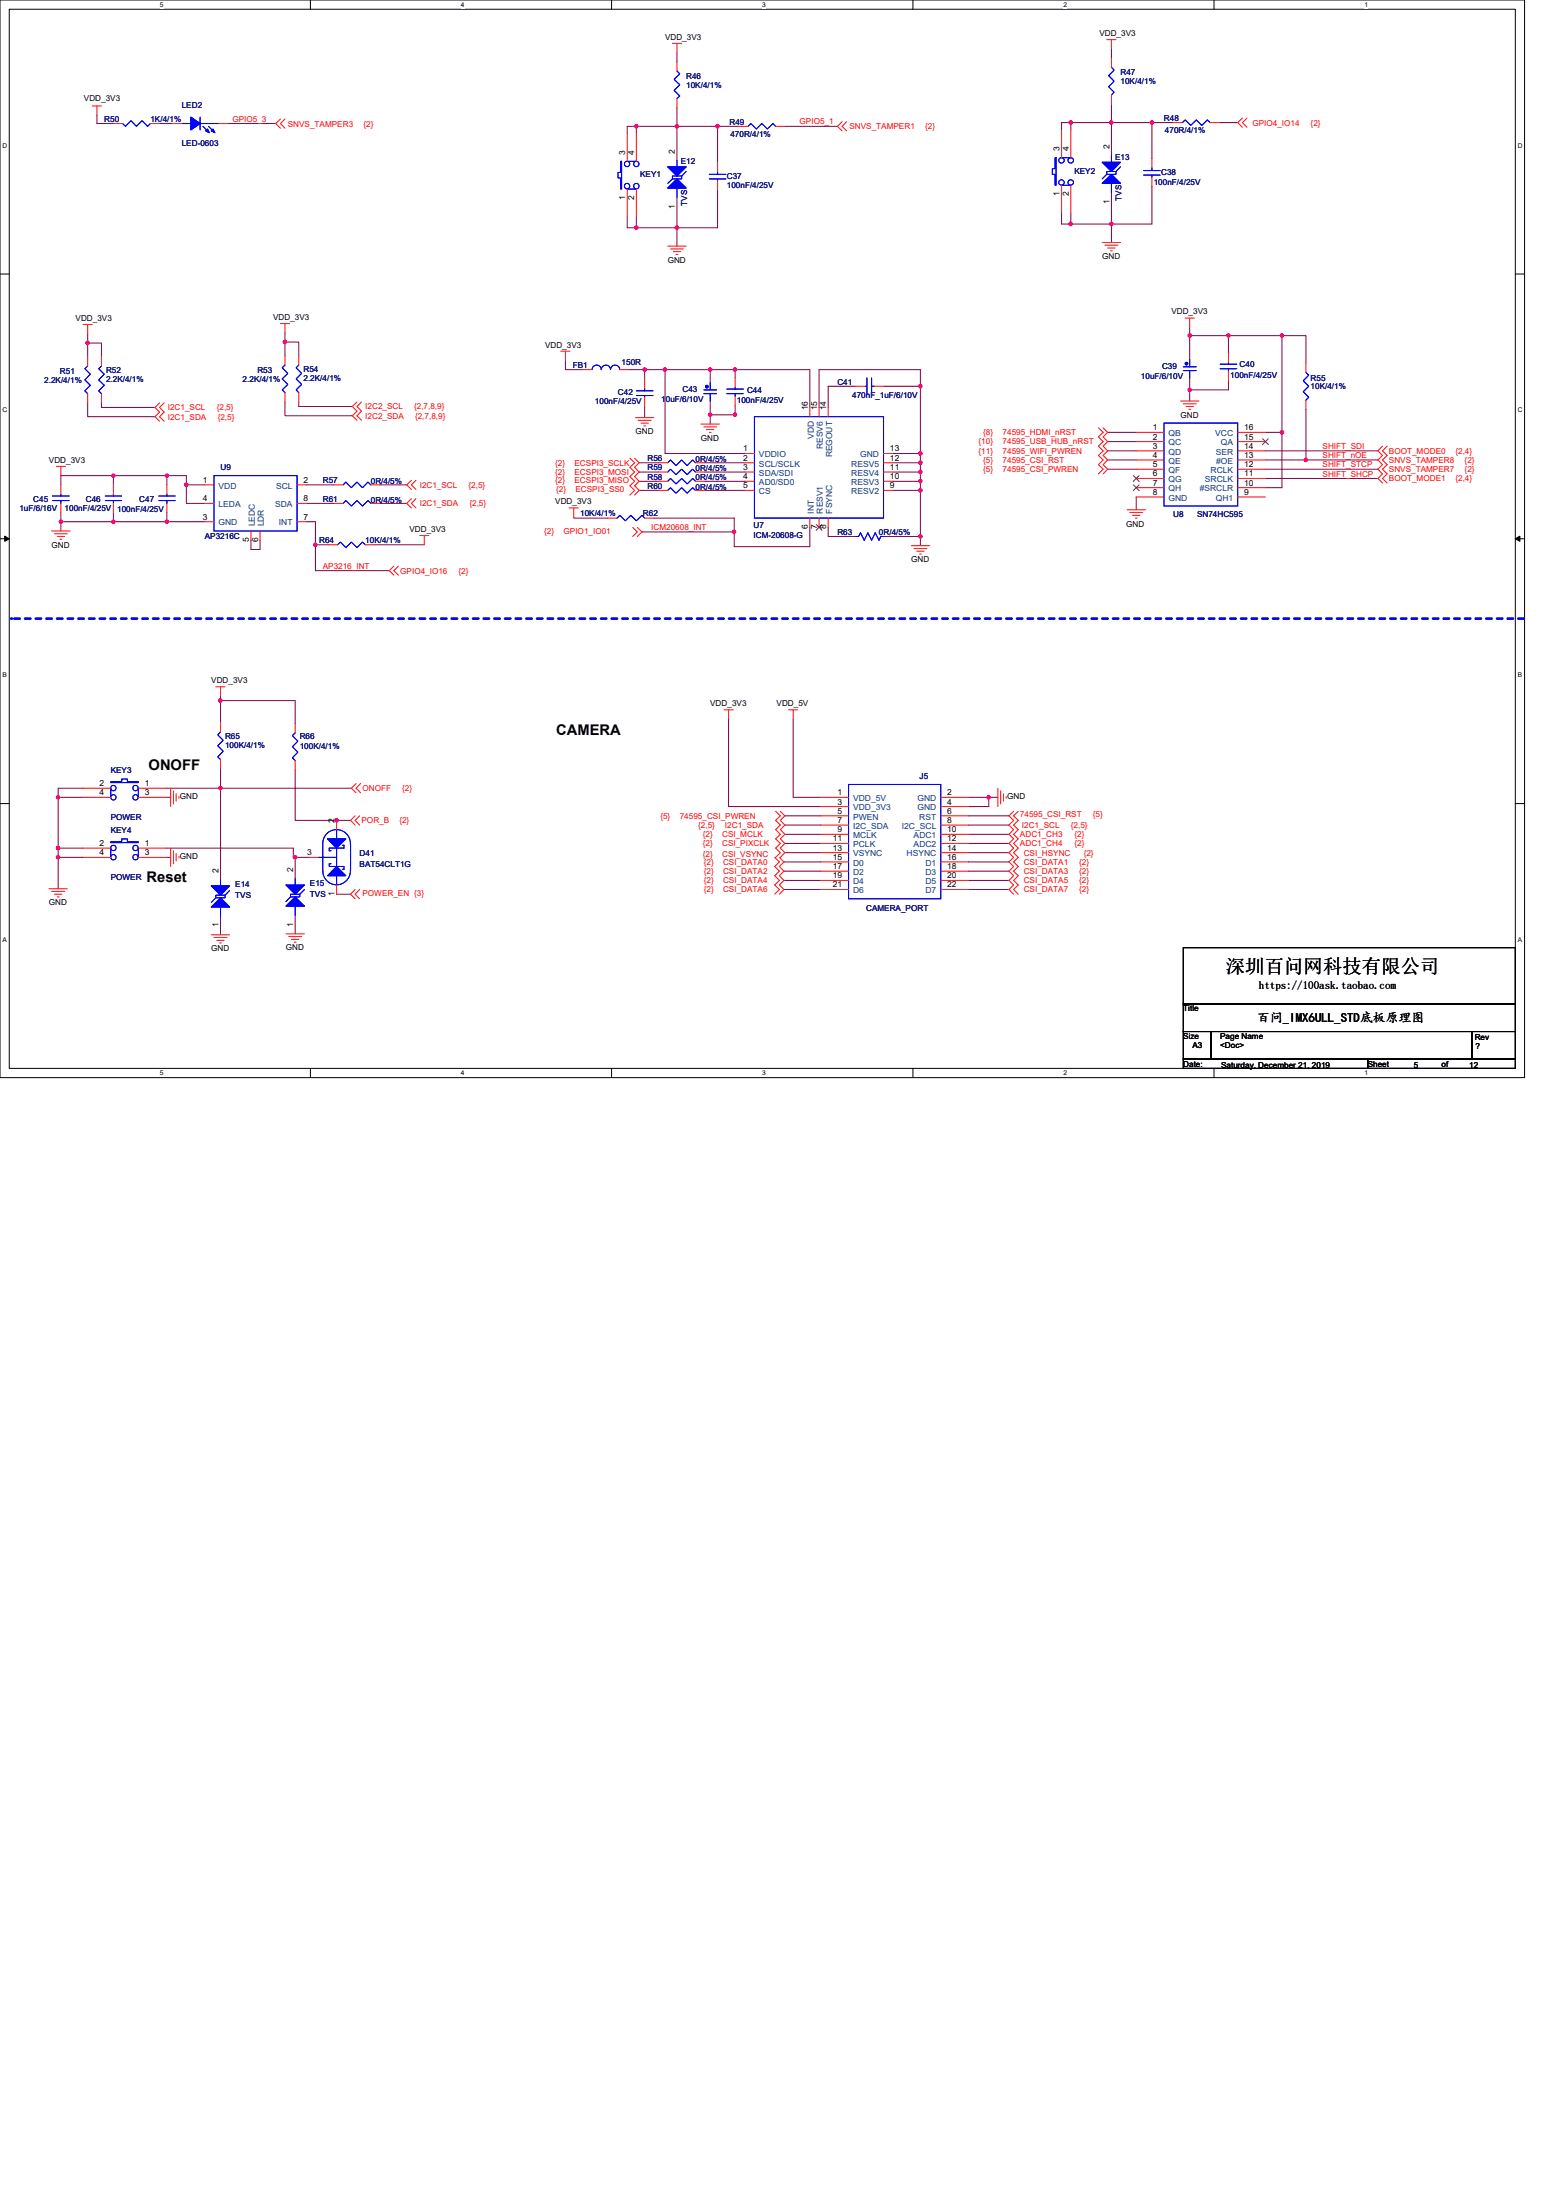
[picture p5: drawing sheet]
<svg xmlns="http://www.w3.org/2000/svg" width="210mm" height="297mm" viewBox="0 0 210 297" stroke-linecap="round" stroke-linejoin="round" font-family="sans-serif">
<path d="M0 0h205.7v145.5h-205.7zM1.2 1.2h203.3v143.1h-203.3z" fill="none" stroke="#000" stroke-width=".13"/>
<g fill="#fff">
<path d="M21.6 .1h.5v1h-.5z"/>
<path d="M21.6 144.4h.5v1h-.5z"/>
</g>
<path d="M41.9 0v1.2M41.9 144.3v1.2" fill="none" stroke="#000" stroke-width=".13"/>
<g fill="#fff">
<path d="M62.2 .1h.5v1h-.5z"/>
<path d="M62.2 144.4h.5v1h-.5z"/>
</g>
<path d="M82.5 0v1.2M82.5 144.3v1.2" fill="none" stroke="#000" stroke-width=".13"/>
<g fill="#fff">
<path d="M102.8 .1h.5v1h-.5z"/>
<path d="M102.8 144.4h.5v1h-.5z"/>
</g>
<path d="M123.2 0v1.2M123.2 144.3v1.2" fill="none" stroke="#000" stroke-width=".13"/>
<g fill="#fff">
<path d="M143.5 .1h.5v1h-.5z"/>
<path d="M143.5 144.4h.5v1h-.5z"/>
</g>
<path d="M163.8 0v1.2M163.8 144.3v1.2" fill="none" stroke="#000" stroke-width=".13"/>
<g fill="#fff">
<path d="M184.1 .1h.5v1h-.5z"/>
<path d="M184.1 144.4h.5v1h-.5z"/>
<path d="M.3 19.1h.7v1h-.7z"/>
<path d="M204.8 19.1h.6v1h-.6z"/>
<path d="M.3 54.9h.7v1h-.7z"/>
<path d="M204.8 54.9h.6v1h-.6z"/>
</g>
<path d="M0 37h1.2M204.5 37h1.2" fill="none" stroke="#000" stroke-width=".13"/>
<g fill="#fff">
<path d="M.3 90.6h.6v1h-.6z"/>
<path d="M204.8 90.6h.6v1h-.6z"/>
</g>
<path d="M0 72.7h1.2M204.5 72.7h1.2" fill="none" stroke="#000" stroke-width=".13"/>
<path d="M.6 72.4l.6 .3-.6 .4zM204.5 72.7l.6-.3v.7z" fill="#000" stroke="#000" stroke-width=".13"/>
<g fill="#fff">
<path d="M.3 126.4h.6v1h-.6z"/>
<path d="M204.8 126.4h.6v1h-.6z"/>
</g>
<path d="M0 108.5h1.2M204.5 108.5h1.2M159.7 128h44.8v7.6h-44.8zM159.7 135.6h44.8v3.7h-44.8zM159.7 139.3h3.7v3.7h-3.7zM163.4 139.3h35.2v3.7h-35.2zM198.6 139.3h5.9v3.7h-5.9zM159.7 143h24.9v1.3h-24.9zM184.6 143h19.9v1.3h-19.9z" fill="none" stroke="#000" stroke-width=".13"/>
<path d="M1.5 83.5h.1M205.6 83.5h-204.1" fill="none" stroke="#00f" stroke-width=".36" stroke-dasharray=".7 .7"/>
<g fill="none" stroke="#800040" stroke-width=".13">
<path d="M13.1 15.6v1.1h2.2M21.5 16.7h1.8M30.8 16.7h6.4M85.9 17.1h5.5M85.9 17.1v1M85.9 17.1h-1.3v1M91.4 7.1v1.2M91.4 17.1v4.6M91.4 14.6v2.5M91.4 17.1h5.4M96.8 17.1h2.9M96.8 17.1v4.8"/>
<path d="M105.9 17.1h7.1M144.5 16.6v.9M144.5 16.6h-1.2v.9M144.5 16.6h5.5M150 6.6v1.3M150 16.6v4.4M150 14.1v2.5M150 16.6h5.4M155.4 16.6h2.9M155.4 16.6v4.8M164.5 16.6h2.5M84.6 29.3v1.5h1.3"/>
<path d="M85.9 29.3v1.5M91.4 26.6v6.6M96.8 25.6v5.2h-10.9M143.3 28.7v1.5h1.2M144.5 28.7v1.5M144.5 30.2h5.5M150 30.2v2.5M150 26v4.2M155.4 25.1v5.1h-5.4M11.8 45.1v1.2M11.8 54.4v1.9h9.1M11.8 46.3h1.9v1.9"/>
<path d="M11.8 46.3v1.9M13.7 54.4v.6h7.2M38.5 44.9v1.3M38.5 54.3v1.8h9M38.5 46.2h1.8v1.8M38.5 46.2v1.8M40.3 54.3v.6h7.2M76.3 48.7v1.2h2.4M84.9 49.9h2.1M87 54.9v1.5M87 49.9h2.7M87 49.9v1.3"/>
<path d="M89.7 49.9v11.3h10.9M89.7 49.9h6.1M95.8 54.1v1.9M95.8 56h3.4M95.8 56v1.3M99.2 49.9h-3.4v1.7M99.2 54.8v1.2M99.2 51v-1.1h10.1v5.1M99.2 56v.1M115.5 52.2h-3.7v2.8M119.2 52.2h5M124.2 52.2v-2.3h-13.7v5.1"/>
<path d="M124.2 52.2v9M149.5 58.4h3.8M149.5 59.6h3.8M160.5 52.6v1.5M160.5 51v1.6M160.5 44.2v1.1M160.5 45.3v3.2M160.5 45.3h5.3M165.8 45.3h7.2M165.8 51.4v1.2h-5.3M165.8 45.3v2.4M170.8 58.4h2.2"/>
<path d="M173 45.3h3.2v3.7M173 45.3v13.1M173 58.4v7.4h-2.2M176.2 55.3v6.8M8.2 70.4h7.1M8.2 69.2v1.2M8.2 70.4v1.3M15.3 64.2v1.3M15.3 69.2v1.2M15.3 64.2h-7.1v1.3M15.3 70.4h7.2M15.3 64.2h7.2"/>
<path d="M22.5 64.2h2.6v1.3M22.5 64.2v1.3M22.5 69.2v1.2M22.5 70.4h5.1M25.1 65.5h2.5M25.1 65.5v2.5h2.5M33.9 72.9v1.3h1.2v-1.3M41.3 70.4h1.3v3.2M41.3 68h3.8M41.3 65.5h3.8M44.3 73.6h-1.7v3.4h9.9M50.5 73.6h6.8"/>
<path d="M51.3 65.5h3.6M51.3 68h3.6M77.4 69.8v.2h4.6M86.3 62.5h2.6M86.3 63.7h2.6M86.3 65h2.6M86.3 66.2h2.6M86.6 71.8h12.5M88.2 70h10.9v1.8M95.1 62.5h5.5M95.1 63.7h5.5M95.1 65h5.5"/>
<path d="M95.1 66.2h5.5M109.3 71.2v2.6h-10.2v-2M111.8 71.2v1.2h3.7M119.2 72.4h5M120.5 63.7h3.7M120.5 62.5h3.7M120.5 61.2h3.7M120.5 66.2h3.7M120.5 65h3.7M124.2 63.7v1.3M124.2 62.5v1.2M124.2 72.4v1.3"/>
<path d="M124.2 61.2v1.3M124.2 66.2v6.2M124.2 65v1.2M149.5 63.4h3.8M149.5 60.9h3.8M149.5 62.1h3.8M153.3 67.1v1.7M170.8 64.6h15.1M170.8 60.9h15.1M170.8 63.4h15.1M170.8 62.1h5.4M176.2 62.1h9.7"/>
<path d="M29.8 94.6h10v3.1M29.8 94v.6M29.8 94.6v3M98.3 97.1v11.8h12.5M107 97.1v10.6h3.8M7.9 115.8v4.2M7.9 115.8h3.3M7.9 107.7h3.3M7.9 107.7v6.8M11.2 114.5h-3.3v1.3M11.2 106.4h-3.3v1.3M22.4 107.7h.6"/>
<path d="M22.4 115.8h.6M22.4 114.5h17.2v1.3h.2M22.4 106.4h7.4v12.3M29.8 103.8v2.6h17.6M39.8 115.8h1.9M39.8 115.8v2.8M39.8 103.9v6.9h7.5M105.8 118.9h5M105.8 117.6h5M105.8 116.4h5M105.9 110.2h4.9M105.9 111.4h4.9"/>
<path d="M105.9 115.1h4.9M105.9 113.9h4.9M105.9 112.6h4.9M130.7 112.6h5.5M130.7 113.9h5.5M130.7 107.7h2.7M130.7 118.9h5.5M130.7 117.6h5.5M130.7 116.4h5.5M130.7 115.1h5.5M130.7 111.4h5.5M130.7 110.2h5.5"/>
<path d="M133.4 107.7h1.3M133.4 107.7v1.2h-2.7M29.8 123.7v2.5M39.8 123.6v2.5M45.4 120.7h1.9M105.8 120.1h5M130.7 120.1h5.5"/>
</g>
<g fill="#f0f" stroke="#f0f" stroke-width=".13">
<circle cx="176.2" cy="62.1" r=".23"/>
<circle cx="173" cy="58.4" r=".24"/>
<circle cx="173" cy="45.3" r=".23"/>
<circle cx="165.8" cy="45.3" r=".23"/>
<circle cx="99.1" cy="71.8" r=".24"/>
<circle cx="99.2" cy="56" r=".24"/>
<circle cx="15.3" cy="70.4" r=".23"/>
<circle cx="8.2" cy="70.4" r=".23"/>
<circle cx="99.2" cy="49.9" r=".24"/>
<circle cx="87" cy="49.9" r=".24"/>
<circle cx="15.3" cy="64.2" r=".23"/>
<circle cx="22.5" cy="64.2" r=".23"/>
<circle cx="22.5" cy="70.4" r=".23"/>
<circle cx="91.3" cy="30.7" r=".24"/>
<circle cx="85.9" cy="30.7" r=".23"/>
<circle cx="85.9" cy="17" r=".24"/>
<circle cx="91.3" cy="17" r=".24"/>
<circle cx="96.8" cy="17" r=".24"/>
<circle cx="25.1" cy="65.5" r=".24"/>
<circle cx="124.2" cy="66.2" r=".23"/>
<circle cx="124.2" cy="65" r=".23"/>
<circle cx="124.2" cy="63.7" r=".24"/>
<circle cx="124.2" cy="62.5" r=".24"/>
<circle cx="124.2" cy="61.2" r=".24"/>
<circle cx="124.2" cy="52.1" r=".24"/>
<circle cx="124.2" cy="72.4" r=".23"/>
<circle cx="89.7" cy="49.9" r=".24"/>
<circle cx="11.8" cy="46.3" r=".24"/>
<circle cx="38.5" cy="46.2" r=".24"/>
<circle cx="144.5" cy="30.2" r=".24"/>
<circle cx="144.5" cy="16.5" r=".24"/>
<circle cx="150" cy="30.2" r=".24"/>
<circle cx="155.4" cy="16.5" r=".24"/>
<circle cx="150" cy="16.5" r=".24"/>
<circle cx="133.4" cy="107.7" r=".23"/>
<circle cx="7.8" cy="115.7" r=".23"/>
<circle cx="39.8" cy="115.7" r=".24"/>
<circle cx="7.8" cy="114.5" r=".24"/>
<circle cx="7.8" cy="107.7" r=".23"/>
<circle cx="29.7" cy="94.6" r=".24"/>
<circle cx="42.6" cy="73.6" r=".24"/>
<circle cx="29.7" cy="106.4" r=".23"/>
<circle cx="160.5" cy="52.6" r=".23"/>
<circle cx="160.5" cy="45.3" r=".23"/>
<circle cx="95.8" cy="56" r=".24"/>
<circle cx="95.8" cy="49.9" r=".24"/>
<circle cx="45.4" cy="110.8" r=".23"/>
</g>
<g fill="none" stroke="#f00" stroke-width=".13">
<path d="M12.4 14.3h1.3M13.1 14.3v1.3M15.3 16.7h1.3M20.3 16.7h1.2M23.3 16.7h1.2M29.5 16.7h1.3M37.8 16.1l-.6 .6 .6 .6M38.5 16.1l-.7 .6 .7 .6M84.6 18.1v3.7M85.9 18.1v3.7M90.7 5.9h1.3M91.4 5.9v1.2"/>
<path d="M91.4 8.3v1.3M91.4 13.3v1.3M99.7 17.1h1.2M104.7 17.1h1.2M113.6 16.4l-.6 .7 .6 .6M114.3 16.4l-.7 .7 .7 .6M143.3 17.5v3.8M144.5 17.5v3.8M149.4 5.4h1.2M150 5.4v1.2M150 7.9v1.2M150 12.8v1.3"/>
<path d="M158.3 16.6h1.3M163.3 16.6h1.2M167.7 15.9l-.7 .7 .7 .6M168.3 15.9l-.6 .7 .6 .6M84.6 25.5v3.8M85.9 25.5v3.8M90.1 33.2h2.5M90.5 33.6h1.7M90.9 34h1M91.2 34.4h.3M91.4 26.6h.1M91.4 21.7h.1"/>
<path d="M96.8 24.4v1.2M96.8 21.9v1.3M143.3 25v3.7M144.5 25v3.7M148.7 32.7h2.5M149.1 33.1h1.8M149.5 33.5h1M149.9 33.9h.2M150 26h.1M150 21h.1M155.4 23.9v1.2M155.4 21.4v1.2"/>
<path d="M11.2 43.8h1.2M11.8 43.8v1.3M11.8 53.1v1.3M11.8 48.2v1.2M13.7 53.1v1.3M13.7 48.2v1.2M21.5 54.4l-.6 .6 .6 .6-.6 .7 .6 .6M22.2 54.4l-.7 .6 .7 .6-.7 .7 .7 .6M37.8 43.7h1.3M38.5 43.7v1.2M38.5 53v1.3M38.5 48v1.3"/>
<path d="M40.3 53v1.3M40.3 48v1.3M48.2 54.3l-.7 .6 .7 .6-.7 .6 .7 .6M48.8 54.3l-.6 .6 .6 .6-.6 .6 .6 .6M75.7 47.4h1.2M76.3 47.4v1.3M78.7 49.9h1.2M83.7 49.9h1.2M85.8 56.4h2.4M86.1 56.7h1.8M86.5 57.1h1M86.9 57.5h.2"/>
<path d="M87 53.6v1.3M87 51.2v1.2M94.6 57.3h2.5M95 57.6h1.7M95.3 58h1M95.7 58.4h.3M95.8 51.6h.1M95.8 54.1h.1M99.2 51v1.3M99.2 53.5v1.3M109.3 55v1.3M110.5 55v1.3"/>
<path d="M111.8 55v1.3M115.5 52.2h1.3M118 52.2h1.2M148.2 57.8l.7 .6-.7 .6 .7 .6-.7 .6 .7 .7-.7 .6 .7 .6-.7 .6 .7 .7-.7 .6M148.9 57.8l.6 .6-.6 .6 .6 .6-.6 .6 .6 .7-.6 .6 .6 .6-.6 .6 .6 .7-.6 .6M153.3 58.4h3.8M153.3 59.6h3.8M159.3 54.1h2.5M159.7 54.5h1.7M159.9 42.9h1.3M160.1 54.9h1M160.4 55.3h.3"/>
<path d="M160.5 42.9v1.3M160.5 48.5h.1M160.5 51h.1M165.8 47.7v1.2M165.8 50.2v1.2M167 58.4h3.8M167 59.6h3.8M176.2 49v1.3M176.2 54v1.3M7 71.7h2.5M7.3 72.1h1.8M7.6 63h1.2"/>
<path d="M7.7 72.4h1M8.1 72.8h.2M8.2 63v1.2M8.2 65.5v1.2M8.2 68v1.2M15.3 65.5v1.2M15.3 68v1.2M22.5 65.5v1.2M22.5 68v1.2M27.6 65.5h1.3M27.6 70.4h1.3M27.6 68h1.3"/>
<path d="M33.9 71.7v1.2M35.1 71.7v1.2M40.1 65.5h1.2M40.1 68h1.2M40.1 70.4h1.2M44.3 73.6h1.3M45.1 68h1.2M45.1 65.5h1.2M49.3 73.6h1.2M50 68h1.3M50 65.5h1.3M53.1 76.4l-.6 .6 .6 .7"/>
<path d="M53.8 76.4l-.7 .6 .7 .7M55.5 67.3l-.6 .7 .6 .6M55.5 64.9l-.6 .6 .6 .6M56.1 67.3l-.6 .7 .6 .6M56.1 64.9l-.6 .6 .6 .6M56.6 72.3h1.3M57.3 72.3v1.3M76.8 68.6h1.2M77.4 68.6v1.2M82 70h1.3M85 61.9l.6 .6-.6 .6 .6 .6-.6 .6 .6 .7-.6 .6 .6 .6-.6 .6M85.4 71.2l.6 .6-.6 .6"/>
<path d="M85.6 61.9l.7 .6-.7 .6 .7 .6-.7 .6 .7 .7-.7 .6 .7 .6-.7 .6M86 71.2l.6 .6-.6 .6M87 70h1.2M88.9 65h1.2M88.9 63.7h1.2M88.9 62.5h1.2M88.9 66.2h1.2M93.9 65h1.2M93.9 63.7h1.2M93.9 62.5h1.2M93.9 66.2h1.2M100.6 61.2h1.2"/>
<path d="M100.6 62.5h1.2M100.6 63.7h1.2M100.6 65h1.2M100.6 66.2h1.2M109.3 70v1.2M110.5 70v1.2M111.8 70v1.2M115.5 72.4h.1M119.2 72.4h.1M119.2 66.2h1.3M119.2 65h1.3M119.2 63.7h1.3"/>
<path d="M119.2 62.5h1.3M119.2 61.2h1.3M123 73.7h2.5M123.3 74.1h1.8M123.7 74.4h1M124.1 74.8h.2M152.1 68.8h2.5M152.5 69.2h1.7M152.8 69.6h1M153.2 70h.3M153.3 60.9h3.8M153.3 62.1h3.8"/>
<path d="M153.3 63.4h3.8M153.3 64.6h3.8M153.3 65.8h3.8M153.3 67.1h3.8M167 60.9h3.8M167 62.1h3.8M167 63.4h3.8M167 64.6h3.8M167 65.8h3.8M167 67.1h3.8M186.6 60.2l-.7 .7 .7 .6-.7 .6 .7 .6-.7 .7 .7 .6-.7 .6 .7 .6M187.2 60.2l-.6 .7 .6 .6-.6 .6 .6 .6-.6 .7 .6 .6-.6 .6 .6 .6"/>
<path d="M29.1 92.7h1.3M29.8 92.7v1.3M29.8 97.6v1.2M39.8 97.7v1.3M97.7 95.8h1.3M98.3 95.8v1.3M106.4 95.8h1.3M107 95.8v1.3M6.6 120h2.5M11.2 106.4h3.7M11.2 107.7h3.7M11.2 114.5h3.7"/>
<path d="M11.2 115.8h3.7M18.7 106.4h3.7M18.7 107.7h3.7M18.7 114.5h3.7M18.7 115.8h3.7M23 106.4v2.5M23 114.5v2.5M23.4 106.8v1.7M23.4 114.9v1.7M23.8 107.2v1M23.8 115.3v.9M24.2 107.5v.3"/>
<path d="M24.2 115.6v.3M29.8 118.7h.1M29.8 102.6v1.2M39.8 118.6h.1M39.8 102.7v1.2M41.7 115.8h1.2M45.4 119.5v1.2M45.4 110.8v1.2M47.9 110.2l-.6 .6 .6 .6M48 105.8l-.6 .6 .6 .6M48.5 110.2l-.6 .6 .6 .6M48.7 105.8l-.7 .6 .7 .6"/>
<path d="M104.5 115.8l.7 .6-.7 .6 .7 .6-.7 .6 .7 .7-.7 .6 .7 .6-.7 .6M104.7 109.5l.6 .7-.6 .6 .6 .6-.6 .6 .6 .6-.6 .7 .6 .6-.6 .6 .6 .6-.6 .7M105.2 115.8l.6 .6-.6 .6 .6 .6-.6 .6 .6 .7-.6 .6 .6 .6-.6 .6M105.3 109.5l.6 .7-.6 .6 .6 .6-.6 .6 .6 .6-.6 .7 .6 .6-.6 .6 .6 .6-.6 .7M110.8 108.9h3.7M110.8 110.2h3.7M110.8 111.4h3.7M110.8 112.6h3.7M110.8 113.9h3.7M110.8 115.1h3.7M110.8 116.4h3.7M110.8 117.6h3.7"/>
<path d="M110.8 118.9h3.7M110.8 107.7h3.7M127 108.9h3.7M127 110.2h3.7M127 111.4h3.7M127 112.6h3.7M127 113.9h3.7M127 115.1h3.7M127 116.4h3.7M127 117.6h3.7M127 118.9h3.7M127 107.7h3.7"/>
<path d="M134.7 106.4v2.5M135 106.8v1.7M135.4 107.2v1M135.8 107.5v.3M136.8 109.5l-.6 .7 .6 .6-.6 .6 .6 .6-.6 .6 .6 .7-.6 .6 .6 .6-.6 .6 .6 .7-.6 .6 .6 .6-.6 .6 .6 .6-.6 .7 .6 .6-.6 .6 .6 .6M137.4 109.5l-.6 .7 .6 .6-.6 .6 .6 .6-.6 .6 .6 .7-.6 .6 .6 .6-.6 .6 .6 .7-.6 .6 .6 .6-.6 .6 .6 .6-.6 .7 .6 .6-.6 .6 .6 .6M7 120.4h1.7M7.3 120.7h1M7.7 121.1h.3M28.5 126.2h2.5M28.9 126.6h1.7M29.3 127h.9"/>
<path d="M29.6 127.3h.3M29.8 123.7h.1M38.6 126.1h2.5M39 126.4h1.7M39.3 126.8h1M39.7 127.2h.3M39.8 123.6h.1M47.9 120.1l-.6 .6 .6 .6M48.5 120.1l-.6 .6 .6 .6M110.8 120.1h3.7M127 120.1h3.7"/>
</g>
<g fill="none" stroke="#00f" stroke-width=".13">
<path d="M16.6 16.7l.3 .4 .8-.8 .7 .8 .8-.8 .7 .8 .4-.4M24.5 16.7h1.3M27 15.8v1.7M27 16.7h2.5M27.4 17.1l.7 .7M28.1 17.1l.8 .7M91.4 9.6l.3 .4-.7 .7 .7 .8-.7 .7 .7 .8-.3 .3M100.9 17.1l.4-.4 .8 .7 .7-.7 .7 .7 .8-.7 .4 .4M150 9.1l.3 .4-.7 .7 .7 .8-.7 .7 .7 .7-.3 .4M159.6 16.6l.3-.4 .8 .7 .7-.7 .8 .7 .7-.7 .4 .4M83.8 21.8h.1v3.7h-.1v-1.5h-.4v-.7h.4zM84.6 21.8h1.3"/>
<path d="M84.6 25.5h1.3M91.4 25.4v1.2M91.4 21.7v.8M92 23.8h-1.3v.4M92.6 23.2l-.6 .6v.4h-1.3l-.6 .6M95.7 23.5h2.3M95.7 24.2h2.3M96.8 24.2v.2M96.8 23.2v.3M142.4 21.3h.1v3.7h-.1v-1.5h-.4v-.7h.4zM143.3 21.3h1.2M143.3 25h1.2"/>
<path d="M150 24.8v1.2M150 21v.9M150.6 23.2h-1.2v.3M151.2 22.5l-.6 .7v.3h-1.2l-.7 .7M154.3 23h2.3M154.3 23.6h2.3M155.4 23.6v.3M155.4 22.6v.4M11.8 49.4l-.3 .4 .7 .7-.7 .8 .7 .7-.7 .8 .3 .3M13.7 49.4l-.4 .4 .8 .7-.8 .8 .8 .7-.8 .8 .4 .3M38.5 49.3l-.4 .4 .7 .7-.7 .8 .7 .7-.7 .7 .4 .4M40.3 49.3l-.3 .4 .7 .7-.7 .8 .7 .7-.7 .7 .3 .4"/>
<path d="M79.9 49.9a.63 .63 0 0 1 .6-.6 .63 .63 0 0 1 .7 .6 .63 .63 0 0 1 .6-.6 .63 .63 0 0 1 .6 .6 .61 .61 0 0 1 .6-.6 .61 .61 0 0 1 .6 .6M85.9 52.8h2.2M85.9 53.4h2.2M87 53.4v.2M87 52.4v.4M95 53.1h1.7M95 52.6h1.7M95.8 51.6v1M95.8 53.1v1M98.1 53.1h2.2M98.1 52.5h2.2M99.2 52.3v.2"/>
<path d="M99.2 53.1v.4M101.8 56.3h17.4v13.7h-17.4zM116.8 52.2h.2M117 51v2.3M117.6 51v2.3M117.6 52.2h.4M157.1 57.1h9.9v11.2h-9.9zM159.7 50h1.7M159.7 49.5h1.7M160.5 48.5v1M160.5 50v1M164.7 49.8h2.2"/>
<path d="M164.7 49.2h2.2M165.8 48.9v.3M165.8 49.8v.4M176.2 50.3l.4 .4-.7 .7 .7 .8-.7 .7 .7 .7-.4 .4M7.1 67.6h2.2M7.1 67h2.2M8.2 66.7v.3M8.2 67.6v.4M14.2 67.6h2.2M14.2 67h2.2M15.3 66.7v.3M15.3 67.6v.4"/>
<path d="M21.4 67.6h2.2M21.4 67h2.2M22.5 67.6v.4M22.5 66.7v.3M28.9 64.2h11.2v7.5h-11.2zM45.6 73.6l.3-.4 .8 .7 .7-.7 .8 .7 .7-.7 .4 .4M46.3 68l.4-.4 .7 .7 .8-.7 .7 .7 .8-.7 .3 .4M46.3 65.5l.4-.4 .7 .7 .8-.7 .7 .7 .8-.7 .3 .4M83.3 70l.4-.4 .7 .7 .7-.7 .8 .7 .7-.7 .4 .4M90.1 65l.4-.4 .7 .7 .8-.7 .7 .7 .8-.7 .4 .4M90.1 63.7l.4-.3 .7 .7 .8-.7 .7 .7 .8-.7 .4 .3M90.1 62.5l.4-.4 .7 .8 .8-.8 .7 .8 .8-.8 .4 .4"/>
<path d="M90.1 66.2l.4-.4 .7 .8 .8-.8 .7 .8 .8-.8 .4 .4M115.5 72.4h.4l.2-.5 .5 1 .5-1 .5 1 .5-1 .5 1 .3-.5h.3M29.8 98.8l-.4 .4 .7 .7-.7 .8 .7 .7-.7 .8 .4 .4M39.8 99l-.3 .3 .7 .8-.7 .7 .7 .8-.7 .7 .3 .4M14.9 105.5h1.5v-.3h.8v.3h1.5v.2h-3.8zM14.9 106.4v1.3M14.9 113.6h1.5v-.3h.8v.3h1.5v.2h-3.8zM14.9 114.5v1.3M18.7 106.4v1.3M18.7 114.5v1.3M29.8 118.7v.9M39.8 118.6v.9"/>
<path d="M42.9 115.8h2.5M44.7 116.6h-.3v.4h1M45.4 115.8v1.2M45.4 112v1.3M45.4 118.2v1.3M45.4 114.5v1.3M45.4 114.5h-1v.4h.3M45.4 117h1v.4h-.2M46.2 114.1h.2v.4h-1M47.3 114a1.85 1.85 0 0 0-1.8-2 1.85 1.85 0 0 0-1.9 1.9v3.7a1.85 1.85 0 0 0 1.9 1.9 1.85 1.85 0 0 0 1.8-2M47.3 114v3.5M114.5 105.9h12.5v15.4h-12.5z"/>
<path d="M29.8 122.5v1.2M30.4 120.9h-1.3v.3M31 120.2l-.6 .7v.3h-1.3l-.6 .7M39.8 122.3v1.3M40.4 120.7h-1.2v.4M41.1 120.1l-.7 .6v.4h-1.2l-.6 .6"/>
<circle cx="84.6" cy="25.1" r=".37"/>
<circle cx="84.6" cy="22.1" r=".36"/>
<circle cx="85.9" cy="25.1" r=".37"/>
<circle cx="85.9" cy="22.1" r=".36"/>
<circle cx="143.2" cy="21.7" r=".37"/>
<circle cx="143.2" cy="24.6" r=".37"/>
<circle cx="144.5" cy="21.7" r=".37"/>
<circle cx="144.5" cy="24.6" r=".37"/>
<circle cx="15.3" cy="107.7" r=".36"/>
<circle cx="15.3" cy="114.5" r=".36"/>
<circle cx="15.3" cy="115.7" r=".36"/>
<circle cx="15.3" cy="106.4" r=".36"/>
<circle cx="18.3" cy="106.4" r=".36"/>
<circle cx="18.3" cy="114.5" r=".36"/>
<circle cx="18.3" cy="107.7" r=".36"/>
<circle cx="18.3" cy="115.7" r=".36"/>
</g>
<path d="M170.4 59.2l.8 .8M171.2 59.2l-.8 .8M110.2 70.8l.7 .8M110.9 70.8l-.8 .8M153 64.2l.7 .8M153 65.5l.7 .8M153.7 64.2l-.8 .8M153.7 65.5l-.8 .8" fill="none" stroke="#804000" stroke-width=".13"/>
<g fill="#00f" stroke="#00f" stroke-width=".13">
<path d="M160 49h.2v.2h-.2z" fill-rule="evenodd"/>
<path d="M160 49h.2v.2h-.2z" fill-rule="evenodd"/>
<path d="M28.5 119.6h2.5l-1.2 1.3z" fill-rule="evenodd"/>
<path d="M29.8 121.2l1.2 1.3h-2.5z" fill-rule="evenodd"/>
<path d="M28.5 119.6h2.5l-1.2 1.3z" fill-rule="evenodd"/>
<path d="M29.8 121.2l1.2 1.3h-2.5z" fill-rule="evenodd"/>
<path d="M25.8 15.8l1.2 .9-1.2 .8z" fill-rule="evenodd"/>
<path d="M28.7 17.4l.3 .5-.5-.2z" fill-rule="evenodd"/>
<path d="M28 17.4l.3 .5-.6-.2z" fill-rule="evenodd"/>
<path d="M25.8 15.8l1.2 .9-1.2 .8z" fill-rule="evenodd"/>
<path d="M28.7 17.4l.3 .5-.5-.2z" fill-rule="evenodd"/>
<path d="M28 17.4l.3 .5-.6-.2z" fill-rule="evenodd"/>
<path d="M95.3 52.1h.2v.2h-.2z" fill-rule="evenodd"/>
<path d="M95.3 52.1h.2v.2h-.2z" fill-rule="evenodd"/>
<path d="M38.6 119.5h2.5l-1.3 1.2z" fill-rule="evenodd"/>
<path d="M39.8 121.1l1.3 1.2h-2.5z" fill-rule="evenodd"/>
<path d="M38.6 119.5h2.5l-1.3 1.2z" fill-rule="evenodd"/>
<path d="M39.8 121.1l1.3 1.2h-2.5z" fill-rule="evenodd"/>
<path d="M148.7 21.9h2.5l-1.2 1.3z" fill-rule="evenodd"/>
<path d="M148.7 24.8l1.3-1.3 1.2 1.3z" fill-rule="evenodd"/>
<path d="M148.7 21.9h2.5l-1.2 1.3z" fill-rule="evenodd"/>
<path d="M148.7 24.8l1.3-1.3 1.2 1.3z" fill-rule="evenodd"/>
<path d="M45.4 117l1.3 1.2h-2.5z" fill-rule="evenodd"/>
<path d="M44.2 113.3h2.5l-1.3 1.2z" fill-rule="evenodd"/>
<path d="M45.4 117l1.3 1.2h-2.5z" fill-rule="evenodd"/>
<path d="M44.2 113.3h2.5l-1.3 1.2z" fill-rule="evenodd"/>
<path d="M90.1 22.5h2.5l-1.2 1.3z" fill-rule="evenodd"/>
<path d="M91.4 24.2l1.2 1.2h-2.5z" fill-rule="evenodd"/>
<path d="M90.1 22.5h2.5l-1.2 1.3z" fill-rule="evenodd"/>
<path d="M91.4 24.2l1.2 1.2h-2.5z" fill-rule="evenodd"/>
</g>
<text font-size="2.6" x="165.4" y="131.4">深圳百问网科技有限公司</text>
<g font-size="2">
<text x="75.1" y="99.3">CAMERA</text>
<text x="20" y="103.9">ONOFF</text>
<text x="19.8" y="119.1">Reset</text>
</g>
<text font-size="1.7" x="169.7" y="138">百问_IMX6ULL_STD底板原理图</text>
<text font-size="1.5" x="169.9" y="133.6">https://100ask.taobao.com</text>
<g font-size="1.1">
<text x="89.7" y="5.4">VDD_3V3</text>
<text x="148.4" y="4.9">VDD_3V3</text>
<text x="11.3" y="13.6">VDD_3V3</text>
<text x="84.4" y="20.9" transform="rotate(-90 84.4 20.9)">3</text>
<text x="85.6" y="20.9" transform="rotate(-90 85.6 20.9)">4</text>
<text x="91.1" y="20.8" transform="rotate(-90 91.1 20.8)">2</text>
<text x="143" y="20.4" transform="rotate(-90 143 20.4)">3</text>
<text x="144.2" y="20.4" transform="rotate(-90 144.2 20.4)">4</text>
<text x="149.7" y="20.2" transform="rotate(-90 149.7 20.2)">2</text>
<text x="84.4" y="27" transform="rotate(-90 84.4 27)">1</text>
<text x="85.6" y="27" transform="rotate(-90 85.6 27)">2</text>
<text x="91.1" y="28.2" transform="rotate(-90 91.1 28.2)">1</text>
<text x="143" y="26.5" transform="rotate(-90 143 26.5)">1</text>
<text x="144.2" y="26.5" transform="rotate(-90 144.2 26.5)">2</text>
<text x="149.7" y="27.5" transform="rotate(-90 149.7 27.5)">1</text>
<text x="90.1" y="35.5">GND</text>
<text x="148.7" y="35">GND</text>
<text x="10.2" y="43.3">VDD_3V3</text>
<text x="36.9" y="43.2">VDD_3V3</text>
<text x="73.6" y="46.9">VDD_3V3</text>
<text x="158.1" y="42.5">VDD_3V3</text>
<text x="85.8" y="58.7">GND</text>
<text x="94.6" y="59.5">GND</text>
<text x="109" y="55.4" transform="rotate(-90 109 55.4)">16</text>
<text x="110.3" y="55.4" transform="rotate(-90 110.3 55.4)">15</text>
<text x="111.5" y="55.4" transform="rotate(-90 111.5 55.4)">14</text>
<text x="155.6" y="58.1">1</text>
<text x="155.6" y="59.4">2</text>
<text x="159.3" y="56.4">GND</text>
<text x="167.9" y="58.1">16</text>
<text x="167.9" y="59.4">15</text>
<text x="6.6" y="62.5">VDD_3V3</text>
<text x="27.4" y="65.2">1</text>
<text x="41" y="65.2">2</text>
<text x="100.3" y="61">1</text>
<text x="100.3" y="62.2">2</text>
<text x="100.3" y="63.5">3</text>
<text x="100.3" y="64.7">4</text>
<text x="100.3" y="65.9">5</text>
<text x="120.1" y="61">13</text>
<text x="120.1" y="65.9">9</text>
<text x="120.1" y="64.7">10</text>
<text x="120.1" y="63.5">11</text>
<text x="120.1" y="62.2">12</text>
<text x="155.6" y="60.6">3</text>
<text x="155.6" y="61.8">4</text>
<text x="155.6" y="63.1">5</text>
<text x="155.6" y="64.3">6</text>
<text x="155.6" y="65.6">7</text>
<text x="167.9" y="63.1">12</text>
<text x="167.9" y="64.3">11</text>
<text x="167.9" y="61.8">13</text>
<text x="167.9" y="60.6">14</text>
<text x="167.9" y="65.6">10</text>
<text x="27.4" y="70.2">3</text>
<text x="27.4" y="67.7">4</text>
<text x="41" y="67.7">8</text>
<text x="41" y="70.2">7</text>
<text x="55.3" y="71.8">VDD_3V3</text>
<text x="74.9" y="68.1">VDD_3V3</text>
<text x="109" y="71.5" transform="rotate(-90 109 71.5)">6</text>
<text x="110.3" y="71.5" transform="rotate(-90 110.3 71.5)">7</text>
<text x="111.5" y="71.5" transform="rotate(-90 111.5 71.5)">8</text>
<text x="152" y="71.1">GND</text>
<text x="155.6" y="66.8">8</text>
<text x="167.9" y="66.8">9</text>
<text x="7" y="74">GND</text>
<text x="33.6" y="73.2" transform="rotate(-90 33.6 73.2)">5</text>
<text x="34.8" y="73.2" transform="rotate(-90 34.8 73.2)">6</text>
<text x="123" y="75.9">GND</text>
<text x="28.5" y="92.2">VDD_3V3</text>
<text x="95.8" y="95.4">VDD_3V3</text>
<text x="104.8" y="95.4">VDD_5V</text>
<text x="13.4" y="106.2">2</text>
<text x="13.4" y="107.4">4</text>
<text x="19.5" y="106.2">1</text>
<text x="19.5" y="107.4">3</text>
<text x="24.3" y="107.9">GND</text>
<text x="113" y="107.4">1</text>
<text x="127.8" y="107.4">2</text>
<text x="135.9" y="107.9">GND</text>
<text x="45.1" y="111.1" transform="rotate(-90 45.1 111.1)">2</text>
<text x="112.4" y="113.6">11</text>
<text x="113" y="108.6">3</text>
<text x="113" y="109.9">5</text>
<text x="113" y="111.1">7</text>
<text x="113" y="112.4">9</text>
<text x="127.8" y="111.1">8</text>
<text x="127.8" y="112.4">10</text>
<text x="127.8" y="113.6">12</text>
<text x="127.8" y="108.6">4</text>
<text x="127.8" y="109.9">6</text>
<text x="13.4" y="114.2">2</text>
<text x="13.4" y="115.5">4</text>
<text x="19.5" y="114.2">1</text>
<text x="19.5" y="115.5">3</text>
<text x="24.3" y="116">GND</text>
<text x="29.5" y="117.9" transform="rotate(-90 29.5 117.9)">2</text>
<text x="39.6" y="117.8" transform="rotate(-90 39.6 117.8)">2</text>
<text x="41.4" y="115.5">3</text>
<text x="112.4" y="114.9">13</text>
<text x="112.4" y="116.1">15</text>
<text x="112.4" y="117.3">17</text>
<text x="112.4" y="118.6">19</text>
<text x="112.4" y="119.8">21</text>
<text x="127.8" y="116.1">16</text>
<text x="127.8" y="117.3">18</text>
<text x="127.8" y="118.6">20</text>
<text x="127.8" y="119.8">22</text>
<text x="127.8" y="114.9">14</text>
<text x="6.6" y="122.2">GND</text>
<text x="29.5" y="125.2" transform="rotate(-90 29.5 125.2)">1</text>
<text x="39.6" y="125.1" transform="rotate(-90 39.6 125.1)">1</text>
<text x="45.1" y="121" transform="rotate(-90 45.1 121)">1</text>
<text x="28.5" y="128.5">GND</text>
<text x="38.6" y="128.3">GND</text>
<text x="159.7" y="136.6">Title</text>
<text x="159.7" y="140.3">Size</text>
<text x="160.9" y="141.5">A3</text>
<text x="164.7" y="140.3">Page Name</text>
<text x="164.7" y="141.5">&lt;Doc&gt;</text>
<text x="199" y="140.4">Rev</text>
<text x="199.1" y="141.7">?</text>
<text x="159.7" y="144">Date:</text>
<text x="164.8" y="144.1">Saturday, December 21, 2019</text>
<text x="184.6" y="144">Sheet</text>
<text x="190.8" y="144.1">5</text>
<text x="194.5" y="144">of</text>
<text x="198.3" y="144.1">12</text>
</g>
<g font-size="1.1" fill="#000080">
<text x="92.6" y="10.6">R46</text>
<text x="92.6" y="11.9">10K/4/1%</text>
<text x="151.2" y="10.1">R47</text>
<text x="151.2" y="11.3">10K/4/1%</text>
<text x="14.1" y="16.4">R50</text>
<text x="20.3" y="16.4">1K/4/1%</text>
<text x="24.5" y="14.6">LED2</text>
<text x="98.4" y="16.8">R49</text>
<text x="157.1" y="16.3">R48</text>
<text x="157.2" y="17.9">470R/4/1%</text>
<text x="24.5" y="19.7">LED-0603</text>
<text x="86.4" y="23.9">KEY1</text>
<text x="91.9" y="22.2">E12</text>
<text x="98.6" y="18.4">470R/4/1%</text>
<text x="145" y="23.4">KEY2</text>
<text x="150.5" y="21.5">E13</text>
<text x="156.7" y="23.7">C38</text>
<text x="92.8" y="27.7" transform="rotate(-90 92.8 27.7)">TVS</text>
<text x="98.1" y="24.2">C37</text>
<text x="98.1" y="25.4">100nF/4/25V</text>
<text x="151.4" y="27.1" transform="rotate(-90 151.4 27.1)">TVS</text>
<text x="155.7" y="24.9">100nF/4/25V</text>
<text x="6" y="51.7">2.2K/4/1%</text>
<text x="8.1" y="50.4">R51</text>
<text x="14.3" y="50.3">R52</text>
<text x="14.3" y="51.5">2.2K/4/1%</text>
<text x="32.7" y="51.5">2.2K/4/1%</text>
<text x="34.7" y="50.3">R53</text>
<text x="41" y="50.2">R54</text>
<text x="41" y="51.4">2.2K/4/1%</text>
<text x="77.3" y="49.7">FB1</text>
<text x="83.4" y="53.3">C42</text>
<text x="83.9" y="49.3">150R</text>
<text x="92.1" y="52.9">C43</text>
<text x="100.8" y="53">C44</text>
<text x="113" y="51.9">C41</text>
<text x="115" y="53.8">470nF_1uF/6/10V</text>
<text x="154" y="51.2">10uF/6/10V</text>
<text x="156.8" y="49.8">C39</text>
<text x="166" y="51.1">100nF/4/25V</text>
<text x="167.3" y="49.6">C40</text>
<text x="176.9" y="51.4">R55</text>
<text x="176.9" y="52.6">10K/4/1%</text>
<text x="80.3" y="54.5">100nF/4/25V</text>
<text x="89.2" y="54.3">10uF/6/10V</text>
<text x="99.4" y="54.4">100nF/4/25V</text>
<text x="29.8" y="63.5">U9</text>
<text x="43.6" y="65.2">R57</text>
<text x="50" y="65.4">0R/4/5%</text>
<text x="87.4" y="64.7">R58</text>
<text x="87.4" y="63.5">R59</text>
<text x="87.4" y="62.3">R56</text>
<text x="87.4" y="66">R60</text>
<text x="93.9" y="64.9">0R/4/5%</text>
<text x="93.9" y="63.6">0R/4/5%</text>
<text x="93.9" y="62.4">0R/4/5%</text>
<text x="2.6" y="69">1uF/6/16V</text>
<text x="4.5" y="67.7">C45</text>
<text x="8.7" y="69">100nF/4/25V</text>
<text x="11.6" y="67.7">C46</text>
<text x="15.8" y="69.1">100nF/4/25V</text>
<text x="18.8" y="67.7">C47</text>
<text x="43.6" y="67.7">R61</text>
<text x="50" y="67.9">0R/4/5%</text>
<text x="78.3" y="69.7">10K/4/1%</text>
<text x="86.8" y="69.7">R62</text>
<text x="93.9" y="66.1">0R/4/5%</text>
<text x="101.7" y="71.3">U7</text>
<text x="158.3" y="69.8">U8</text>
<text x="161.5" y="69.8">SN74HC595</text>
<text x="27.6" y="72.7">AP3216C</text>
<text x="43.1" y="73.3">R64</text>
<text x="49.3" y="73.3">10K/4/1%</text>
<text x="101.7" y="72.6">ICM-20608-G</text>
<text x="113" y="72.2">R63</text>
<text x="118.6" y="72.2">0R/4/5%</text>
<text x="30.4" y="99.7">R65</text>
<text x="30.4" y="101">100K/4/1%</text>
<text x="40.4" y="99.8">R66</text>
<text x="40.4" y="101.1">100K/4/1%</text>
<text x="14.9" y="104.3">KEY3</text>
<text x="124.1" y="105.2">J5</text>
<text x="14.9" y="110.7">POWER</text>
<text x="14.9" y="112.4">KEY4</text>
<text x="14.9" y="118.8">POWER</text>
<text x="31.7" y="119.8">E14</text>
<text x="41.8" y="119.6">E15</text>
<text x="48.5" y="115.5">D41</text>
<text x="48.5" y="117">BAT54CLT1G</text>
<text x="31.7" y="121.2">TVS</text>
<text x="41.8" y="121.1">TVS</text>
<text x="116.9" y="123">CAMERA_PORT</text>
</g>
<g font-size="1.1" fill="#f00">
<text x="31.4" y="16.4">GPIO5_3</text>
<text x="38.8" y="17.1">SNVS_TAMPER3</text>
<text x="49" y="17.1">{2}</text>
<text x="107.9" y="16.8">GPIO5_1</text>
<text x="114.6" y="17.4">SNVS_TAMPER1</text>
<text x="124.8" y="17.4">{2}</text>
<text x="169" y="17">GPIO4_IO14</text>
<text x="176.9" y="17">{2}</text>
<text x="22.6" y="55.4">I2C1_SCL</text>
<text x="22.6" y="56.7">I2C1_SDA</text>
<text x="29.3" y="55.4">{2,5}</text>
<text x="29.4" y="56.7">{2,5}</text>
<text x="49.3" y="55.3">I2C2_SCL</text>
<text x="49.3" y="56.5">I2C2_SDA</text>
<text x="55.9" y="55.3">{2,7,8,9}</text>
<text x="56" y="56.5">{2,7,8,9}</text>
<text x="132.7" y="58.8">{8}</text>
<text x="135.3" y="58.8">74595_HDMI_nRST</text>
<text x="56.6" y="65.9">I2C1_SCL</text>
<text x="63.2" y="65.9">{2,5}</text>
<text x="74.9" y="65.2">{2}</text>
<text x="74.9" y="64.1">{2}</text>
<text x="74.9" y="62.9">{2}</text>
<text x="77.5" y="65.2">ECSPI3_MISO</text>
<text x="77.5" y="64.1">ECSPI3_MOSI</text>
<text x="77.5" y="62.9">ECSPI3_SCLK</text>
<text x="132.1" y="60">{10}</text>
<text x="132.1" y="61.3">{11}</text>
<text x="132.7" y="62.5">{5}</text>
<text x="132.7" y="63.8">{5}</text>
<text x="135.3" y="60">74595_USB_HUB_nRST</text>
<text x="135.3" y="62.5">74595_CSI_RST</text>
<text x="135.3" y="61.3">74595_WIFI_PWREN</text>
<text x="135.3" y="63.8">74595_CSI_PWREN</text>
<text x="178.5" y="64.3">SHIFT_SHCP</text>
<text x="178.5" y="61.8">SHIFT_nOE</text>
<text x="178.5" y="60.6">SHIFT_SDI</text>
<text x="178.5" y="63.1">SHIFT_STCP</text>
<text x="187.4" y="63.8">SNVS_TAMPER7</text>
<text x="187.4" y="62.5">SNVS_TAMPER8</text>
<text x="187.4" y="65">BOOT_MODE1</text>
<text x="187.4" y="61.3">BOOT_MODE0</text>
<text x="196.4" y="65">{2,4}</text>
<text x="196.4" y="61.3">{2,4}</text>
<text x="197.7" y="63.8">{2}</text>
<text x="197.7" y="62.5">{2}</text>
<text x="56.6" y="68.3">I2C1_SDA</text>
<text x="63.4" y="68.3">{2,5}</text>
<text x="75.1" y="66.5">{2}</text>
<text x="77.7" y="66.5">ECSPI3_SS0</text>
<text x="87.9" y="71.6">ICM20608_INT</text>
<text x="43.6" y="76.8">AP3216_INT</text>
<text x="54" y="77.4">GPIO4_IO16</text>
<text x="61.9" y="77.4">{2}</text>
<text x="73.4" y="72.1">{2}</text>
<text x="76.1" y="72.1">GPIO1_IO01</text>
<text x="48.9" y="106.8">ONOFF</text>
<text x="54.3" y="106.8">{2}</text>
<text x="48.8" y="111.2">POR_B</text>
<text x="53.9" y="111.2">{2}</text>
<text x="89.1" y="110.6">{5}</text>
<text x="91.7" y="110.6">74595_CSI_PWREN</text>
<text x="94.2" y="111.8">{2,5}</text>
<text x="94.8" y="113">{2}</text>
<text x="97.5" y="113">CSI_MCLK</text>
<text x="97.8" y="111.8">I2C1_SDA</text>
<text x="137.6" y="113">ADC1_CH3</text>
<text x="137.6" y="110.3">74595_CSI_RST</text>
<text x="137.9" y="111.8">I2C1_SCL</text>
<text x="144.5" y="111.8">{2,5}</text>
<text x="145" y="113">{2}</text>
<text x="147.5" y="110.3">{5}</text>
<text x="94.8" y="115.7">{2}</text>
<text x="94.8" y="114.3">{2}</text>
<text x="95" y="119.3">{2}</text>
<text x="95" y="118">{2}</text>
<text x="95" y="116.8">{2}</text>
<text x="97.5" y="115.7">CSI_VSYNC</text>
<text x="97.5" y="114.3">CSI_PIXCLK</text>
<text x="97.6" y="119.3">CSI_DATA4</text>
<text x="97.6" y="118">CSI_DATA2</text>
<text x="97.6" y="116.8">CSI_DATA0</text>
<text x="137.6" y="114.3">ADC1_CH4</text>
<text x="138.2" y="119.3">CSI_DATA5</text>
<text x="138.2" y="118">CSI_DATA3</text>
<text x="138.2" y="116.8">CSI_DATA1</text>
<text x="138.2" y="115.5">CSI_HSYNC</text>
<text x="145" y="114.3">{2}</text>
<text x="145.6" y="119.3">{2}</text>
<text x="145.6" y="118">{2}</text>
<text x="145.6" y="116.8">{2}</text>
<text x="146.2" y="115.5">{2}</text>
<text x="48.9" y="121">POWER_EN {3}</text>
<text x="95" y="120.5">{2}</text>
<text x="97.6" y="120.5">CSI_DATA6</text>
<text x="138.2" y="120.5">CSI_DATA7</text>
<text x="145.6" y="120.5">{2}</text>
</g>
<g font-size="1.1" fill="#004080">
<text x="109.8" y="59.3" transform="rotate(-90 109.8 59.3)">VDD</text>
<text x="157.7" y="58.9">QB</text>
<text x="164" y="58.9">VCC</text>
<text x="29.5" y="66">VDD</text>
<text x="37.3" y="66">SCL</text>
<text x="102.4" y="61.7">VDDIO</text>
<text x="102.4" y="63">SCL/SCLK</text>
<text x="102.4" y="64.2">SDA/SDI</text>
<text x="102.4" y="65.5">AD0/SD0</text>
<text x="111.1" y="60.6" transform="rotate(-90 111.1 60.6)">RESV6</text>
<text x="112.3" y="61.8" transform="rotate(-90 112.3 61.8)">REGOUT</text>
<text x="114.9" y="65.5">RESV3</text>
<text x="114.9" y="64.2">RESV4</text>
<text x="114.9" y="63">RESV5</text>
<text x="116.1" y="61.7">GND</text>
<text x="157.7" y="60.1">QC</text>
<text x="157.7" y="61.4">QD</text>
<text x="157.7" y="62.6">QE</text>
<text x="157.7" y="63.9">QF</text>
<text x="157.7" y="65.1">QG</text>
<text x="162.6" y="65.1">SRCLK</text>
<text x="163.4" y="63.9">RCLK</text>
<text x="164.1" y="61.4">SER</text>
<text x="164.1" y="62.6">#OE</text>
<text x="164.8" y="60.1">QA</text>
<text x="29.5" y="71">GND</text>
<text x="29.5" y="68.5">LEDA</text>
<text x="34.4" y="71.1" transform="rotate(-90 34.4 71.1)">LEDC</text>
<text x="35.6" y="71.1" transform="rotate(-90 35.6 71.1)">LDR</text>
<text x="37.1" y="68.5">SDA</text>
<text x="37.6" y="71">INT</text>
<text x="102.4" y="66.7">CS</text>
<text x="109.8" y="69.3" transform="rotate(-90 109.8 69.3)">INT</text>
<text x="111.1" y="69.3" transform="rotate(-90 111.1 69.3)">RESV1</text>
<text x="112.3" y="69.3" transform="rotate(-90 112.3 69.3)">FSYNC</text>
<text x="114.9" y="66.7">RESV2</text>
<text x="157.7" y="66.4">QH</text>
<text x="157.7" y="67.6">GND</text>
<text x="161.9" y="66.4">#SRCLR</text>
<text x="164.1" y="67.6">QH1</text>
<text x="115.1" y="109.4">VDD_3V3</text>
<text x="115.1" y="110.7">PWEN</text>
<text x="115.1" y="111.9">I2C_SDA</text>
<text x="115.1" y="113.2">MCLK</text>
<text x="115.1" y="108.2">VDD_5V</text>
<text x="121.7" y="111.9">I2C_SCL</text>
<text x="123.3" y="113.2">ADC1</text>
<text x="123.8" y="109.4">GND</text>
<text x="123.8" y="108.2">GND</text>
<text x="124.1" y="110.7">RST</text>
<text x="115.1" y="114.4">PCLK</text>
<text x="115.1" y="115.6">VSYNC</text>
<text x="115.1" y="116.9">D0</text>
<text x="115.1" y="118.1">D2</text>
<text x="115.1" y="119.4">D4</text>
<text x="122.3" y="115.6">HSYNC</text>
<text x="123.3" y="114.4">ADC2</text>
<text x="124.9" y="116.9">D1</text>
<text x="124.9" y="118.1">D3</text>
<text x="124.9" y="119.4">D5</text>
<text x="115.1" y="120.6">D6</text>
<text x="124.9" y="120.6">D7</text>
</g>
<g font-size=".9">
<text x="21.6" y="1">5</text>
<text x="62.2" y="1">4</text>
<text x="102.8" y="1">3</text>
<text x="143.5" y="1">2</text>
<text x="184.1" y="1">1</text>
<text x=".3" y="19.9">D</text>
<text x="204.8" y="19.9">D</text>
<text x=".3" y="55.7">C</text>
<text x="204.8" y="55.7">C</text>
<text x=".3" y="91.4">B</text>
<text x="204.8" y="91.4">B</text>
<text x=".3" y="127.2">A</text>
<text x="204.8" y="127.2">A</text>
<text x="21.6" y="145.2">5</text>
<text x="62.2" y="145.2">4</text>
<text x="102.8" y="145.2">3</text>
<text x="143.5" y="145.2">2</text>
<text x="184.1" y="145.2">1</text>
</g>
</svg>
